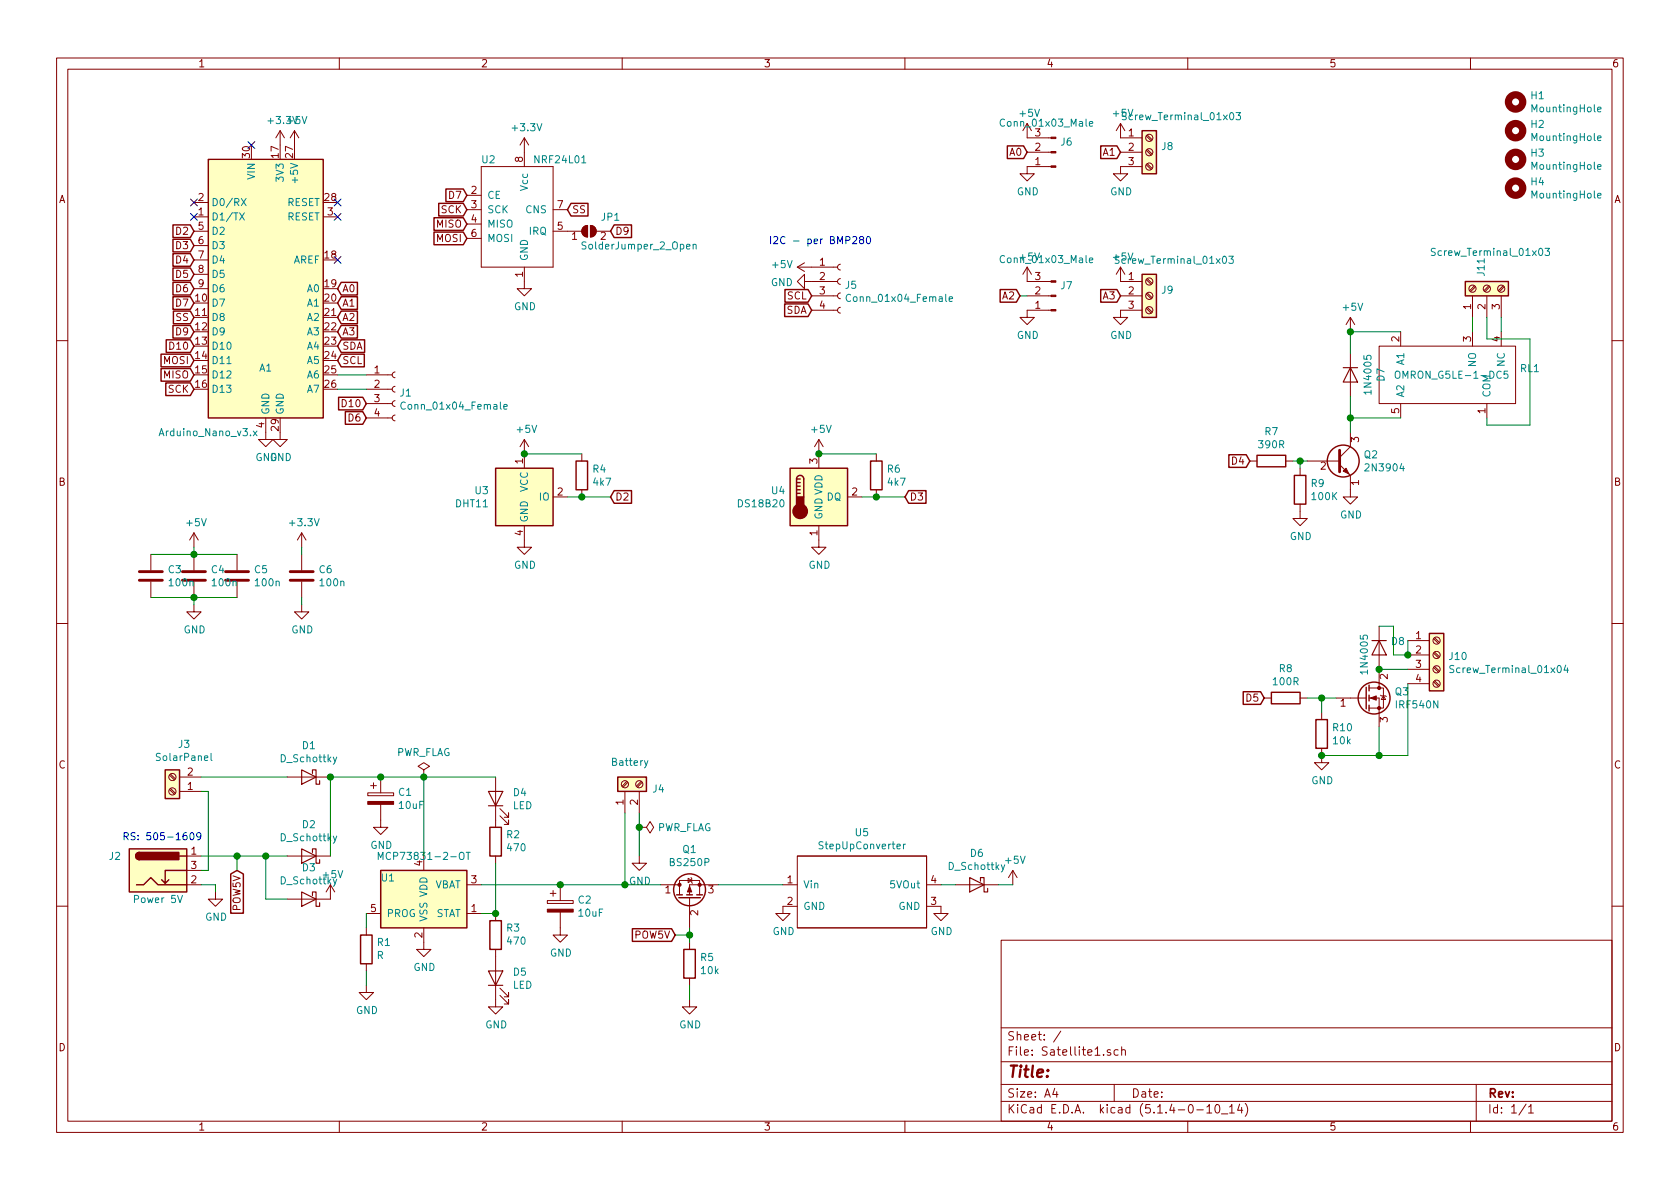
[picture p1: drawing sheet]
<svg xmlns="http://www.w3.org/2000/svg" width="297mm" height="210mm" viewBox="0 0 297 210" stroke-linecap="round" stroke-linejoin="round" font-family="sans-serif">
<g fill="none" stroke="#840000" stroke-width=".18">
<path d="M10 10.3h277v189.9h-277zM12 12.2h273v186.1h-273zM60 10.3v1.9M110 10.3v1.9M160 10.3v1.9M210 10.3v1.9M260 10.3v1.9M34.3 38.3h2.5M34.3 35.8h2.5M49.5 23.1l-.7 1.3M49.5 23.1v2.5M49.5 23.1l.8 1.3"/>
<path d="M52.1 23.1l-.8 1.3M52.1 23.1v2.5M52.1 23.1l.7 1.3M57.1 38.3h2.6M82.5 34.5h2.6M82.5 37.1h2.6M82.5 39.6h2.6M85.1 29.5v17.7zM85.1 29.5h12.7zM92.7 24.4l-.8 1.2M92.7 24.4v5.1M92.7 24.4l.8 1.2"/>
<path d="M97.8 29.5v17.7zM97.8 37.1h2.5M104.4 39.9a1.02 1.02 0 0 1 1 1 1.02 1.02 0 0 1-1 1zM181.6 21.8v2.6h4.2M181.6 26.9h4.2M185.8 29.5h-4.2v1.2h1.3l-1.3 1.3-1.3-1.3h1.3M198.1 21.8l-.7 1.3M198.1 21.8v2.6h3.8M198.1 21.8l.8 1.3M198.1 26.9h3.8M201.9 29.5h-3.8v1.2h1.3l-1.3 1.3-1.3-1.3h1.3M202.7 29.1l.8 .9"/>
<path d="M202.7 26.6l.8 .8M202.7 24l.8 .9M202.8 29l.9 .8M202.8 26.4l.9 .8M202.8 23.9l.9 .8M34.3 40.9h2.5M34.3 43.4h2.5M34.3 46h2.5M34.3 48.5h2.5M34.3 51h2.5M82.5 42.2h2.6M85.1 47.2h12.7z"/>
<path d="M92.7 47.2v3.8h1.3l-1.3 1.3-1.3-1.3h1.3M97.8 40.9h5.1M103.1 40.2l.4-.3h.4v2a1.03 1.03 0 0 1-.9-.6 1.03 1.03 0 0 1 .1-1.1zM105.4 40.9h2.5M141 47.2l1.2 .8M141 47.2h7.1M142.2 49.8v-1.3l-1.2 1.3 1.2 1.2v-1.2h5.9M142.2 46.5l-1.2 .7M143.5 54.9h4.6M143.5 52.3h4.6M148.6 54.4l-.3 .1-.2 .3 .1 .4 .4 .2M148.6 51.8l-.3 .1-.2 .3 .1 .4 .4 .2"/>
<path d="M148.6 49.3l-.3 .1-.2 .3 .1 .4 .4 .2M148.6 46.7l-.3 .1-.2 .4 .1 .3 .4 .2M181.6 47.2l-.8 1.3M181.6 47.2v2.6h4.2M181.6 47.2l.8 1.3M181.6 52.3h4.2M185.8 54.9h-4.2v1.2h1.3l-1.3 1.3-1.3-1.3h1.3M198.1 47.2v2.6h3.8M198.1 47.2l-.7 1.3M198.1 47.2l.8 1.3M198.1 52.3h3.8M201.9 54.9h-3.8v1.2h1.3l-1.3 1.3-1.3-1.3h1.3"/>
<path d="M202.7 54.5l.8 .9M202.7 52l.8 .8M202.7 49.4l.8 .9M202.8 54.4l.9 .8M202.8 51.8l.9 .8M202.8 49.3l.9 .8M238.8 56.1v2.6M238.8 56.1l-.8 1.3M238.8 56.1l.7 1.3M247.6 58.7v2.5M260.3 52.3v3.8M260.3 58.7v2.5"/>
<path d="M260.7 50.5l-.9 .9M260.9 50.7l-.9 .9M262.9 52.3v3.8M263.2 50.5l-.8 .9M263.4 50.7l-.8 .9M265.4 52.3v3.8M265.4 58.7v2.5M265.8 50.5l-.9 .9M265.9 50.7l-.8 .9M10 60.2h2M47 73.9v3.8h1.3l-1.3 1.3-1.3-1.3h1.3M49.5 76.4v1.3h1.3l-1.3 1.3-1.2-1.3h1.2"/>
<path d="M64.8 73.9h4.5M64.8 71.4h4.5M64.8 68.8h4.5M64.8 66.3h4.5M69.8 73.4l-.3 .1-.2 .3 .1 .4 .4 .2M69.8 70.9l-.3 .1-.2 .3 .1 .4 .4 .2M69.8 68.3l-.3 .1-.2 .4 .1 .3 .4 .2M69.8 65.8l-.3 .1-.2 .3 .1 .4 .4 .2M92.7 77.7v5.1M92.7 77.7l-.8 1.3M92.7 77.7l.8 1.3M144.8 77.7l-.8 1.3"/>
<path d="M144.8 77.7v5.1M144.8 77.7l.7 1.3M238.8 76.4v2.6l-1.9 1.9M238.8 62.5v7.6M243.8 61.2h24.2v10.2h-24.2zM247.6 71.4v2.5M262.9 71.4v2.5M285 60.2h2M26.7 98v2.8M34.3 94.2l-.8 1.3M34.3 94.2v2.6M34.3 98v2.8"/>
<path d="M34.3 94.2l.8 1.3M41.9 98v2.8M53.3 94.2v2.6M53.3 98v2.8M53.3 94.2l-.7 1.3M53.3 94.2l.8 1.3M92.7 93v3.8h1.3l-1.3 1.2-1.3-1.2h1.3M97.8 87.9h2.5M102.9 80.3v1.2M102.9 86.6v1.3M144.8 93v3.8h1.2l-1.2 1.2-1.3-1.2h1.3M149.9 87.9h2.5"/>
<path d="M154.9 80.3v1.2M154.9 86.6v1.3M221 81.5h1.2M227.3 81.5h1.3M229.9 89.1v2.6h1.2l-1.2 1.3-1.3-1.3h1.3M229.9 82.8v1.3M231.1 81.5h5.8M236.9 82.2l1.9 1.9v3.8h1.2l-1.2 1.2-1.3-1.2h1.3M10 110.3h2M26.7 102.9v2.8M34.3 106.9v1.3h1.3l-1.3 1.3-1.3-1.3h1.3M34.3 102.9v2.8"/>
<path d="M41.9 102.9v2.8M53.3 106.9v1.3h1.3l-1.3 1.3-1.2-1.3h1.2M53.3 102.9v2.8M243.8 110.7v11M248.9 113.3h3.8M248.9 115.8h3.8M248.9 118.4h3.8M253.5 118l.8 .9M253.5 115.5l.8 .8M253.5 112.9l.8 .9M253.6 117.9l.9 .8M253.6 115.3l.9 .8"/>
<path d="M253.6 112.8l.9 .8M285 110.3h2M30 137.1l.8 .8M30 139.6l.8 .9M30.1 136.9l.9 .8M30.1 139.4l.9 .9M31.7 139.9h3.9M31.7 137.4h3.9M50.8 137.4h7.6M65.5 138.9h1M66 138.4v1M67.3 137.4v2.8"/>
<path d="M74.9 136.1l1-.6-1-.6-1 .6 1 .6v1.3M74.9 137.4h.1M87.6 137.4v8.9M110.5 139.9v3.9M110.8 138.2l-.8 .8M111 138.3l-.8 .9M113 139.9v3.9M113.4 138.2l-.9 .8M113.5 138.3l-.8 .9M223.5 123.4h1.3M229.9 123.4h1.2M233.7 132.3v2.6h1.2l-1.2 1.2-1.3-1.2h1.3"/>
<path d="M233.7 126v1.2M236.2 123.4h5.4M242.1 123.4h1.7v5.1M242.1 121.7h1.7M243.8 121.7h.8v3.5h-2.5M244.1 122.9l.1 .2h.8l.1 .1M244.6 123.1l.4 .6h-.8zM248.9 120.9h3.8M253.5 120.6l.8 .8M253.6 120.4l.9 .8M33 156.5h2.6M33 151.4h2.6"/>
<path d="M33 153.9h2.6M38.1 157.7v1.3h1.3l-1.3 1.3-1.3-1.3h1.3M50.8 151.4h7.6M58.4 156.5l-.7 1.2M58.4 156.5v2.5h-7.6M58.4 156.5l.8 1.2M65 140.2h4.6v.5h-4.6zM67.3 142.2v4.1h1.3l-1.3 1.3-1.3-1.3h1.3M74.9 151.4v2.5M82.5 156.5h2.6M87.6 151.4v1.2M88.4 144.3l1.5 1.5v-.8v.8h-.7"/>
<path d="M88.4 143l1.5 1.5v-.7v.7h-.7M96.8 159.3h4.5v.5h-4.5zM97.3 158h1M97.8 157.5v1M99.1 156.5v2.8M113 151.4v1.2h1.3l-1.3 1.3-1.2-1.3h1.2M113 146.3h1.3l.6-1 .7 1-.7 1-.6-1M113 146.3h.1M116.8 156.5h3.3M120.1 156.5v-.8h3.6v2.5M120.1 156.5v1.7M121.7 155.3l.6 .4-.6 .4z"/>
<path d="M121.9 158.7v5.4M122.2 155.2l.1 .1v.8l.1 .1M127 156.5h-5.1v1.7M138.4 156.5h2.6M141 151.4h22.8v12.7h-22.8zM141 151.4h22.8zM163.8 151.4v12.7zM163.8 156.5h2.6M168.9 156.5h7.6M179.1 153.9l-.8 1.3M179.1 153.9v2.6M179.1 153.9l.7 1.3"/>
<path d="M10 160.2h2M64.8 174.2v1.3h1.2l-1.2 1.3-1.3-1.3h1.3M64.8 164.1v1.2M64.8 170.4v1.3M64.8 161.5h2.5M74.9 164.1v3.8h1.3l-1.3 1.3-1.2-1.3h1.2M82.5 161.5h2.6M87.6 167.9v10.1h1.3l-1.3 1.3-1.2-1.3h1.2M87.6 161.5v1.3M88.4 176l1.5 1.5v-.7v.7h-.7M88.4 174.7l1.5 1.6v-.8v.8h-.7M99.1 161.3v4h1.2l-1.2 1.3-1.3-1.3h1.3"/>
<path d="M121.9 176.8v1.2h1.3l-1.3 1.3-1.3-1.3h1.3M121.9 166.6v1.3M121.9 173v1.2M141 164.1h22.8zM141 160.3h-2.6v1.2h1.3l-1.3 1.3-1.2-1.3h1.2M163.8 160.3h2.6v1.2h1.2l-1.2 1.3-1.3-1.3h1.3M177 166.3h108v32h-108zM285 160.2h2M60 198.3v1.9M110 198.3v1.9M160 198.3v1.9M177 194.8h108"/>
<path d="M177 191.8h108M177 187.8h108M177 181.8h108M186.5 192.5l-.4 1h1M186.8 193v1M187.6 182.3l-1.3 2M196.3 185.7a.37 .37 0 0 0-.5 .1v.2l.5 .2 .1 .1-.2 .3-.4-.1M197 191.8v3M197.7 185.7l-.4-.1-.3 .3 .1 .6 .2 .1 .4-.1M198.3 185.7h.1a.37 .37 0 0 1 .6 .1v.8M198.3 185.1v1.5M210 198.3v1.9"/>
<path d="M211.6 196.3h1.2M213.4 195.8l.4-.5v1.5M213.4 196.8h.8M215 195.4l.3-.1a.94 .94 0 0 1 0 1.5 .8 .8 0 0 1-.6-.6 .8 .8 0 0 1 .3-.8zM216 197h1.1M217.4 195.8l.4-.5v1.5M217.4 196.8h.8M219.2 195.2l-.4 1.1h.9M219.5 195.8v1M220.2 195.1a1.71 1.71 0 0 1 0 2.3M260 198.3v1.9M261 191.8v6.5"/>
<path d="M269.8 195.2l-1.2 2M270.3 195.8l.4-.5v1.5M270.3 196.8h.8"/>
<circle cx="203.2" cy="29.5" r=".63"/>
<circle cx="203.2" cy="26.9" r=".63"/>
<circle cx="203.2" cy="24.4" r=".63"/>
<circle cx="203.2" cy="52.3" r=".63"/>
<circle cx="203.2" cy="49.8" r=".63"/>
<circle cx="203.2" cy="54.9" r=".63"/>
<circle cx="260.3" cy="51" r=".63"/>
<circle cx="262.9" cy="51" r=".63"/>
<circle cx="265.4" cy="51" r=".63"/>
<circle cx="254" cy="118.4" r=".63"/>
<circle cx="254" cy="115.8" r=".63"/>
<circle cx="254" cy="113.3" r=".63"/>
<circle cx="30.5" cy="139.9" r=".63"/>
<circle cx="30.5" cy="137.4" r=".63"/>
<circle cx="110.5" cy="138.7" r=".63"/>
<circle cx="113" cy="138.7" r=".63"/>
<circle cx="254" cy="120.9" r=".63"/>
</g>
<g fill="#ffffc2" stroke="#ffffc2" stroke-width=".18">
<path d="M36.8 28.2h20.3v45.7h-20.3z"/>
<path d="M252.7 112h2.6v10.2h-2.6z"/>
<path d="M29.2 136.1h2.5v5.1h-2.5z"/>
<path d="M109.2 137.4h5.1v2.5h-5.1z"/>
<path d="M67.3 153.9h15.2v10.2h-15.2z"/>
<path d="M22.9 150.1h10.1v7.6h-10.1z"/>
<path d="M139.7 82.8h10.2v10.2h-10.2z"/>
<path d="M87.6 82.8h10.2v10.2h-10.2z"/>
<path d="M201.9 48.5h2.6v7.6h-2.6z"/>
<path d="M201.9 23.1h2.6v7.6h-2.6z"/>
<path d="M259.1 49.8h7.6v2.5h-7.6z"/>
</g>
<g fill="none" stroke="#840000" stroke-width=".25">
<path d="M30.6 39.8h3.1l.6 1.1-.6 1.1h-3.1zM36.8 28.2h20.3v45.7h-20.3zM76.7 38.5h5.2l.6 1.1-.6 1.1h-5.2zM77.6 36h4.3l.6 1.1-.6 1.1h-4.3zM78.8 33.4h3.1l.6 1.1-.6 1.2h-3.1zM101 36h3v2.2h-3l-.7-1.1zM108.6 39.8h3.1v2.2h-3.1l-.7-1.1zM178.1 25.8h2.9l.6 1.1-.6 1.1h-2.9zM194.6 25.8h2.9l.6 1.1-.6 1.1h-2.9zM201.9 23.1h2.6v7.6h-2.6zM30.6 44.9h3.1l.6 1.1-.6 1.1h-3.1zM30.6 47.4h3.1l.6 1.1-.6 1.1h-3.1z"/>
<path d="M30.6 42.3h3.1l.6 1.1-.6 1.1h-3.1zM30.6 57.6h3.1l.6 1.1-.6 1.1h-3.1zM30.6 52.5h3.1l.6 1.1-.6 1.1h-3.1zM30.6 49.9h3.1l.6 1.1-.6 1.2h-3.1zM30.7 55h3l.6 1.1-.6 1.1h-3zM60.3 55h2.9v2.2h-2.9l-.6-1.1zM60.3 52.5h2.9v2.2h-2.9l-.6-1.1zM60.3 49.9h2.9v2.3h-2.9l-.6-1.2zM60.3 57.6h2.9v2.2h-2.9l-.6-1.1zM76.7 41h5.2l.6 1.2-.6 1.1h-5.2zM138.7 53.7h4.2l.6 1.2-.6 1.1h-4.2zM138.8 51.2h4.1l.6 1.1-.6 1.1h-4.1z"/>
<path d="M176.8 51.2h2.9l.6 1.1-.6 1.1h-2.9zM194.6 51.2h2.9l.6 1.1-.6 1.1h-2.9zM201.9 48.5h2.6v7.6h-2.6zM259.1 49.8h7.6v2.5h-7.6zM28.5 65.2h5.2l.6 1.1-.6 1.1h-5.2zM28.5 62.6h5.2l.6 1.1-.6 1.2h-5.2zM29.3 67.7h4.4l.6 1.1-.6 1.1h-4.4zM29.4 60.1h4.3l.6 1.1-.6 1.1h-4.3zM59.9 70.3h4.2l.7 1.1-.7 1.1h-4.2zM60.3 62.6h4.1v2.3h-4.1l-.6-1.2zM60.3 60.1h4.2v2.2h-4.2l-.6-1.1zM61.1 72.8h3l.7 1.1-.7 1.1h-3z"/>
<path d="M87.6 82.8h10.2v10.2h-10.2zM101.9 81.5h2v5.1h-2zM108.6 86.8h3.1v2.2h-3.1l-.7-1.1zM139.7 82.8h10.2v10.2h-10.2zM140.8 84.7a.63 .63 0 0 1 .7-.6 .63 .63 0 0 1 .6 .6v3.2M140.8 87.2h.7M140.8 86.6h.7M140.8 86h.7M140.8 85.3h.7M140.8 84.7v3.2M140.8 84.7h.7M153.9 81.5h2.1v5.1h-2.1z"/>
<path d="M160.7 86.8h3v2.2h-3l-.7-1.1zM217.3 80.4h3l.7 1.1-.7 1.1h-3zM222.2 80.5h5.1v2h-5.1zM228.9 84.1h2v5h-2zM252.7 112h2.6v10.2h-2.6zM29.2 136.1h2.5v5.1h-2.5zM109.2 137.4h5.1v2.5h-5.1zM219.8 122.3h3.1l.6 1.1-.6 1.2h-3.1zM224.8 122.4h5.1v2.1h-5.1zM232.7 127.2h2v5.1h-2zM241.6 121.5v3.8M242.1 121.2v1"/>
<path d="M242.1 122.9v1M242.1 124.7v1M22.9 150.1h10.1v7.6h-10.1zM24.1 156.5h1.3l1.3-1.3 1.2 1.3h5.1M24.6 150.7a.63 .63 0 0 0-.6 .7 .63 .63 0 0 0 .6 .6M29.8 155.6l-.6 .6M31.7 151.4h1.3M33 153.9h-3.8v2.3l-.6-.6M40.8 154.6l1.1-.7 1.1 .7v6.9h-2.2zM67.3 153.9h15.2v10.2h-15.2zM86.6 146.3h2v5.1h-2zM119.6 158.2h1"/>
<path d="M120 158.7h3.8M121.4 158.2h1M123.2 158.2h1M63.8 165.3h2v5.1h-2zM86.6 162.8h2v5.1h-2zM111.8 164.2h6.9l.7 1.1-.7 1.2h-6.9zM120.9 167.9h2v5.1h-2z"/>
<circle cx="237.5" cy="81.5" r="2.82"/>
<circle cx="243" cy="123.4" r="2.82"/>
<circle cx="121.9" cy="157.3" r="2.82"/>
</g>
<g fill="none" stroke="#008484" stroke-width=".18">
<path d="M218.5 19.9h.8l-.4 .5 .4 .1-.1 .6-.5 .1-.2-.1M282.5 19.3l.6-.1-.1-.2-.3-.1-.2 .2v.6h.5M42.4 37.6l.8 1.3M42.7 35.1l.8 1.3M43.2 37.6l-.8 1.3M43.5 35.1l-.8 1.3M102.9 28.8h.7M192.6 21.9l.6-.1v-.3h-.4l-.2 .2 .1 .6h.5M282.5 24.4l.6-.1-.1-.2-.3-.1-.2 .2v.6h.5M282.5 29.5l.6-.1-.1-.2-.3-.1-.2 .2v.6h.5M282.5 34.6l.6-.1-.1-.3h-.3l-.2 .2v.6h.5M122.6 43.3l.1-.1 .3 .1 .1 .7"/>
<path d="M122.6 43.2v.8M150.4 52.2a.6 .6 0 0 0-.8 .4 .6 .6 0 0 0 .6 .7l.2-.1M167.8 52.9l.6-.1v-.3h-.4l-.2 .1 .1 .7h.5M192.6 46l.6-.1v-.2l-.4-.1-.2 .2 .1 .6h.5M217.3 45.3h.8l-.4 .5 .3 .1v.6l-.5 .1-.2-.1M253.8 44l-.5-.1-.2 .1 .1 .5 .5 .2 .1 .3-.3 .2-.4-.1M273.2 43.9h.8l-.4 .5 .3 .1v.6l-.5 .1-.2-.1M44.8 76.2l.6 .9M45.4 76.2l-.6 .9M71.7 71.2a.6 .6 0 0 0-.9 .4 .6 .6 0 0 0 .6 .8l.3-.2M89.1 71.9l.6-.1-.1-.2-.3-.1-.2 .2v.6h.5M246.7 65.8a.45 .45 0 0 1 .8 0 .88 .88 0 0 1-.3 1.1l-.3-.1a1.07 1.07 0 0 1-.2-1z"/>
<path d="M266.6 65.6h-.6l-.1 .6 .2-.1 .4 .1 .1 .6-.2 .1-.5-.1M257 117.7h-.4l-.2 .1v.4l.6 .3v.2l-.2 .2h-.5M276.8 117.6l-.3 .9h.8M277.1 118.1v.8M37.3 133.2v1.1l.2 .2M59.5 133.9l-.4 1.1-.2 .1M114.6 134.5l-.5 1.2-.2 .1M31.4 158.3l.4 1.3 .5-1.3M59.5 147.8l-.4 1.2-.2 .1M59.5 155.5l-.4 1.1-.2 .1M66.9 152v-1.3l.4 .9 .4-.9v1.3M82.4 150.7h.7"/>
<path d="M82.8 150.7v1.3M159.7 149.3v.8M160.1 149.3l-.4 .2M177.6 152.9l-.4 1.2-.2 .1"/>
</g>
<g fill="none" stroke="#840000" stroke-width=".2">
<path d="M237.5 65h2.5M238.8 65l1.2 2.6h-2.5zM242.6 113.3h2.5M243.8 113.3l1.3 2.5h-2.5zM53.3 136.1l2.6 1.3-2.6 1.3zM55.2 136.8v-.7h.7v2.6h.6v-.7M86.4 139.9h2.5l-1.3 2.6zM53.3 150.1l2.6 1.3-2.6 1.2zM53.3 157.7l2.6 1.3-2.6 1.3zM55.2 150.7v-.6h.7v2.5h.6v-.6M55.2 158.4v-.7h.7v2.6h.6v-.7M86.4 142.5h2.5"/>
<path d="M171.4 155.2l2.6 1.3-2.6 1.2zM173.4 155.8v-.6h.6v2.5h.6v-.6M86.4 171.7h2.5l-1.3 2.5zM86.4 174.2h2.5"/>
</g>
<g fill="#840000" stroke="#840000" stroke-width=".18">
<path d="M96.8 160.8h4.5v.5h-4.5z"/>
<path d="M65 141.7h4.6v.5h-4.6z"/>
<path d="M121.9 156.7l.4 1h-.8z"/>
<path d="M103.1 40.2l.4-.3h.4v2a1.03 1.03 0 0 1-.9-.6 1.03 1.03 0 0 1 .1-1.1z"/>
<path d="M104.4 39.9a1.02 1.02 0 0 1 1 1 1.02 1.02 0 0 1-1 1z"/>
<path d="M185.8 49.7h.9v.2h-.9z"/>
<path d="M185.8 52.2h.9v.2h-.9z"/>
<path d="M185.8 54.7h.9v.3h-.9z"/>
<path d="M185.8 24.3h.9v.2h-.9z"/>
<path d="M185.8 26.8h.9v.2h-.9z"/>
<path d="M185.8 29.3h.9v.3h-.9z"/>
<path d="M242.3 123.4l1-.3v.7z"/>
<path d="M237.5 83.3l.5-.5 .5 1z"/>
<circle cx="123.7" cy="156.5" r=".28"/>
<circle cx="120.1" cy="156.5" r=".28"/>
<circle cx="243.8" cy="125.2" r=".28"/>
<circle cx="243.8" cy="121.7" r=".28"/>
</g>
<g fill="#840000" stroke="#840000" stroke-width=".25">
<path d="M24.2 150.9l.4-.2v1.3a.64 .64 0 0 1-.6-.4 .64 .64 0 0 1 .2-.7z"/>
<path d="M24.6 150.7h7v1.3h-7z"/>
<path d="M140.8 87.9h1.3v1.9h-1.3z"/>
<circle cx="141.5" cy="90.4" r="1.27"/>
</g>
<path d="M236.9 79.6v3.8M24.6 102.6h4.1M24.6 101.1h4.1M32.3 102.6h4M32.3 101.1h4M39.9 102.6h4M39.9 101.1h4M51.3 102.6h4.1M51.3 101.1h4.1" fill="none" stroke="#840000" stroke-width=".51"/>
<g fill="none" stroke="#840000" stroke-width="1.3">
<circle cx="268" cy="18" r="1.27"/>
<circle cx="268" cy="23.1" r="1.27"/>
<circle cx="268" cy="33.3" r="1.27"/>
<circle cx="268" cy="28.2" r="1.27"/>
</g>
<g fill="none" stroke="#008400" stroke-width=".18">
<path d="M180.3 52.3h1.3M247.6 58.7h-8.8v3.8M260.3 56.1v2.6M262.9 56.1v3.8h7.6v15.3h-7.6v-1.3M265.4 56.1v2.6M59.7 68.8h5.1M59.7 66.3h5.1M238.8 70.1v6.3M238.8 73.9h8.8M26.7 98h15.2M34.3 96.8v1.2M53.3 96.8v1.2"/>
<path d="M92.7 80.3h10.2M100.3 87.9h7.6M144.8 80.3h10.1M152.4 87.9h7.6M228.6 81.5h2.5M229.9 81.5v1.3M26.7 105.7h15.2M34.3 105.7v1.2M53.3 105.7v1.2M243.8 110.7h2.6v5.1h2.5v-2.5M243.8 118.4h5.1M35.6 137.4h15.2"/>
<path d="M35.6 139.9h1.2v14h-1.2M74.9 137.4v14M87.6 137.4h-29.2v14M231.1 123.4h5.1M233.7 123.4v2.6M243.8 128.5v5.1M248.9 120.9v12.7h-15.2M35.6 151.4h15.2M35.6 156.5h2.5v1.2M41.9 151.4v2.5M47 151.4v7.6h3.8M85.1 156.5h31.7"/>
<path d="M87.6 152.6v8.9h-2.5M110.5 143.8v12.7M113 143.8v7.6M127 156.5h11.4M166.4 156.5h2.5M176.5 156.5h2.6M64.8 161.5v2.6M64.8 171.7v2.5M119.4 165.3h2.5M121.9 164.1v2.5M121.9 174.2v2.6"/>
</g>
<path d="M150.8 42l.5-.2 .2 .4-.1 .2-.7 .7h.8M152.2 42.4l-.2-.3 .2-.3h.3l.2 .2v.3l-.6 .1-.1 .2v.3l.2 .2h.3l.2-.2v-.4l-.2-.1M153.4 41.9l.1-.1a.67 .67 0 0 1 .4 .7 .67 .67 0 0 1-.4 .6 .83 .83 0 0 1-.1-1.2zM33 147.2l-.4 .1a.87 .87 0 0 0 0 1.2h.4l.1-.5-.3-.3h-.2l-.2 .3M33.7 147.4l.2-.2a.67 .67 0 0 1 .4 .7 .67 .67 0 0 1-.4 .6l-.2-.1-.1-.4zM35.5 147.8l-.2 .2h-.4l-.1-.2 .1-.5 .4-.1 .1 .2a.84 .84 0 0 1-.3 1.1h-.2" fill="none" stroke="#0000c2" stroke-width=".18"/>
<g fill="#008400" stroke="#008400" stroke-width=".25">
<circle cx="233.7" cy="133.6" r=".51"/>
<circle cx="113" cy="146.3" r=".51"/>
<circle cx="243.8" cy="133.6" r=".51"/>
<circle cx="248.9" cy="115.8" r=".51"/>
<circle cx="154.9" cy="87.9" r=".51"/>
<circle cx="92.7" cy="80.3" r=".51"/>
<circle cx="243.8" cy="118.4" r=".51"/>
<circle cx="144.8" cy="80.3" r=".51"/>
<circle cx="238.8" cy="58.7" r=".51"/>
<circle cx="229.9" cy="81.5" r=".51"/>
<circle cx="47" cy="151.4" r=".51"/>
<circle cx="41.9" cy="151.4" r=".51"/>
<circle cx="121.9" cy="165.3" r=".51"/>
<circle cx="102.9" cy="87.9" r=".51"/>
<circle cx="233.7" cy="123.4" r=".51"/>
<circle cx="34.3" cy="98" r=".51"/>
<circle cx="58.4" cy="137.4" r=".51"/>
<circle cx="67.3" cy="137.4" r=".51"/>
<circle cx="34.3" cy="105.7" r=".51"/>
<circle cx="238.8" cy="73.9" r=".51"/>
<circle cx="110.5" cy="156.5" r=".51"/>
<circle cx="74.9" cy="137.4" r=".51"/>
<circle cx="87.6" cy="161.5" r=".51"/>
<circle cx="99.1" cy="156.5" r=".51"/>
</g>
<path d="M33.7 37.7l1.2 1.3M33.7 35.2l1.2 1.2M34.9 37.7l-1.2 1.3M34.9 35.2l-1.2 1.2M43.8 25l1.3 1.3M45.1 25l-1.3 1.3M59.1 37.7l1.2 1.3M59.1 35.2l1.2 1.2M60.3 37.7l-1.2 1.3M60.3 35.2l-1.2 1.2M59.1 45.4l1.2 1.2M60.3 45.4l-1.2 1.2" fill="none" stroke="#000084" stroke-width=".18"/>
<text font-size="2.8" fill="#840000" x="178" y="190.5">Title:</text>
<g font-size="2.1" fill="#840000">
<text x="178" y="184">Sheet: /</text>
<text x="178" y="186.7">File: Satellite1.sch</text>
<text x="178" y="196.9">KiCad E.D.A. kicad (5.1.4-0-10_14)</text>
<text x="178" y="194.1">Size: A4</text>
<text x="200" y="194.1">Date:</text>
<text x="263" y="194.1">Rev:</text>
<text x="263" y="196.9">Id: 1/1</text>
</g>
<g font-size="1.8" fill="#840000">
<text x="35" y="11.9">1</text>
<text x="85" y="11.9">2</text>
<text x="135" y="11.9">3</text>
<text x="185" y="11.9">4</text>
<text x="235" y="11.9">5</text>
<text x="285" y="11.9">6</text>
<text x="44.2" y="27.9" transform="rotate(-90 44.2 27.9)">30</text>
<text x="49.3" y="27.9" transform="rotate(-90 49.3 27.9)">17</text>
<text x="51.8" y="27.9" transform="rotate(-90 51.8 27.9)">27</text>
<text x="92.5" y="28.7" transform="rotate(-90 92.5 28.7)">8</text>
<text x="178.6" y="27.6">A0</text>
<text x="183" y="29.2">1</text>
<text x="183" y="26.7">2</text>
<text x="195.1" y="27.6">A1</text>
<text x="199.5" y="24.1">1</text>
<text x="199.5" y="26.7">2</text>
<text x="199.5" y="29.2">3</text>
<text x="10.4" y="35.9">A</text>
<text x="35.1" y="35.6">2</text>
<text x="57.5" y="35.6">28</text>
<text x="79.5" y="35.2">D7</text>
<text x="83.3" y="34.3">2</text>
<text x="285.4" y="35.9">A</text>
<text x="31.2" y="41.5">D2</text>
<text x="35.1" y="38.1">1</text>
<text x="35.1" y="40.6">5</text>
<text x="57.9" y="38.1">3</text>
<text x="77.2" y="40.3">MISO</text>
<text x="78" y="37.7">SCK</text>
<text x="83.3" y="36.8">3</text>
<text x="83.3" y="39.4">4</text>
<text x="83.3" y="41.9">6</text>
<text x="98.6" y="40.6">5</text>
<text x="98.6" y="36.8">7</text>
<text x="101.1" y="37.7">SS</text>
<text x="108.7" y="41.5">D9</text>
<text x="31.2" y="46.6">D4</text>
<text x="31.2" y="44.1">D3</text>
<text x="35.1" y="43.2">6</text>
<text x="35.1" y="45.7">7</text>
<text x="57.5" y="45.7">18</text>
<text x="77.2" y="42.8">MOSI</text>
<text x="101.1" y="42.4">1</text>
<text x="106.2" y="42.4">2</text>
<text x="144.9" y="47">1</text>
<text x="31.2" y="49.1">D5</text>
<text x="31.2" y="51.7">D6</text>
<text x="34.6" y="53.3">10</text>
<text x="35.1" y="48.3">8</text>
<text x="35.1" y="50.8">9</text>
<text x="57.5" y="50.8">19</text>
<text x="57.5" y="53.3">20</text>
<text x="60.5" y="51.7">A0</text>
<text x="92.5" y="49" transform="rotate(-90 92.5 49)">1</text>
<text x="139.2" y="53">SCL</text>
<text x="144.9" y="49.5">2</text>
<text x="144.9" y="52.1">3</text>
<text x="177.3" y="53">A2</text>
<text x="183" y="52.1">2</text>
<text x="183" y="49.5">3</text>
<text x="195.1" y="53">A3</text>
<text x="199.5" y="49.5">1</text>
<text x="199.5" y="52.1">2</text>
<text x="31.1" y="56.8">SS</text>
<text x="31.2" y="59.3">D9</text>
<text x="31.2" y="54.2">D7</text>
<text x="34.6" y="55.9">11</text>
<text x="34.6" y="58.4">12</text>
<text x="57.5" y="55.9">21</text>
<text x="57.5" y="58.4">22</text>
<text x="60.5" y="56.8">A2</text>
<text x="60.5" y="54.2">A1</text>
<text x="60.5" y="59.3">A3</text>
<text x="139" y="55.5">SDA</text>
<text x="144.9" y="54.6">4</text>
<text x="183" y="54.6">1</text>
<text x="199.5" y="54.6">3</text>
<text x="260.1" y="54.7" transform="rotate(-90 260.1 54.7)">1</text>
<text x="262.6" y="54.7" transform="rotate(-90 262.6 54.7)">2</text>
<text x="265.2" y="54.7" transform="rotate(-90 265.2 54.7)">3</text>
<text x="29" y="64.4">MOSI</text>
<text x="30.3" y="61.8">D10</text>
<text x="34.6" y="61">13</text>
<text x="34.6" y="63.5">14</text>
<text x="57.5" y="61">23</text>
<text x="57.5" y="63.5">24</text>
<text x="60.5" y="64.4">SCL</text>
<text x="60.5" y="61.8">SDA</text>
<text x="247.4" y="60.4" transform="rotate(-90 247.4 60.4)">2</text>
<text x="260.1" y="60.4" transform="rotate(-90 260.1 60.4)">3</text>
<text x="265.2" y="60.4" transform="rotate(-90 265.2 60.4)">4</text>
<text x="29" y="66.9">MISO</text>
<text x="29.8" y="69.5">SCK</text>
<text x="34.6" y="66">15</text>
<text x="34.6" y="68.6">16</text>
<text x="57.5" y="66">25</text>
<text x="57.5" y="68.6">26</text>
<text x="66.2" y="66">1</text>
<text x="66.2" y="68.6">2</text>
<text x="66.2" y="71.1">3</text>
<text x="46.7" y="75.7" transform="rotate(-90 46.7 75.7)">4</text>
<text x="49.3" y="76.1" transform="rotate(-90 49.3 76.1)">29</text>
<text x="60.7" y="72">D10</text>
<text x="61.7" y="74.5">D6</text>
<text x="66.2" y="73.7">4</text>
<text x="247.4" y="73.1" transform="rotate(-90 247.4 73.1)">5</text>
<text x="262.6" y="73.1" transform="rotate(-90 262.6 73.1)">1</text>
<text x="92.5" y="82" transform="rotate(-90 92.5 82)">1</text>
<text x="144.5" y="82" transform="rotate(-90 144.5 82)">3</text>
<text x="217.9" y="82.2">D4</text>
<text x="233.5" y="83.1">2</text>
<text x="240.3" y="78.2" transform="rotate(-90 240.3 78.2)">3</text>
<text x="10.4" y="85.9">B</text>
<text x="98.6" y="87.6">2</text>
<text x="108.7" y="88.5">D2</text>
<text x="150.6" y="87.6">2</text>
<text x="160.8" y="88.5">D3</text>
<text x="240.3" y="85.8" transform="rotate(-90 240.3 85.8)">1</text>
<text x="285.4" y="85.9">B</text>
<text x="92.5" y="94.7" transform="rotate(-90 92.5 94.7)">4</text>
<text x="144.5" y="94.7" transform="rotate(-90 144.5 94.7)">1</text>
<text x="250.3" y="113">1</text>
<text x="250.3" y="115.6">2</text>
<text x="250.3" y="118.1">3</text>
<text x="220.5" y="124.1">D5</text>
<text x="237" y="125">1</text>
<text x="245.4" y="120.1" transform="rotate(-90 245.4 120.1)">2</text>
<text x="250.3" y="120.6">4</text>
<text x="245.4" y="127.7" transform="rotate(-90 245.4 127.7)">3</text>
<text x="10.4" y="135.9">C</text>
<text x="33.2" y="137.2">2</text>
<text x="285.4" y="135.9">C</text>
<text x="33.2" y="139.7">1</text>
<text x="110.2" y="142.3" transform="rotate(-90 110.2 142.3)">1</text>
<text x="112.8" y="142.3" transform="rotate(-90 112.8 142.3)">2</text>
<text x="33.8" y="151.1">1</text>
<text x="33.8" y="153.7">3</text>
<text x="74.7" y="153.1" transform="rotate(-90 74.7 153.1)">4</text>
<text x="33.8" y="156.2">2</text>
<text x="42.5" y="161.1" transform="rotate(-90 42.5 161.1)">POW5V</text>
<text x="65.6" y="161.3">5</text>
<text x="83.3" y="161.3">1</text>
<text x="83.3" y="156.2">3</text>
<text x="117.6" y="158">1</text>
<text x="123.4" y="161.9" transform="rotate(-90 123.4 161.9)">2</text>
<text x="125.2" y="158">3</text>
<text x="139.2" y="156.2">1</text>
<text x="139.2" y="160">2</text>
<text x="164.6" y="160">3</text>
<text x="164.6" y="156.2">4</text>
<text x="74.7" y="165.8" transform="rotate(-90 74.7 165.8)">2</text>
<text x="112.2" y="166">POW5V</text>
<text x="10.4" y="185.9">D</text>
<text x="285.4" y="185.9">D</text>
<text x="35" y="199.9">1</text>
<text x="85" y="199.9">2</text>
<text x="135" y="199.9">3</text>
<text x="185" y="199.9">4</text>
<text x="235" y="199.9">5</text>
<text x="285" y="199.9">6</text>
</g>
<g font-size="1.8" fill="#008484">
<text x="270.7" y="17.5">H1</text>
<text x="47.6" y="21.9">+3.3V</text>
<text x="50.9" y="21.9">+5V</text>
<text x="90.8" y="23.2">+3.3V</text>
<text x="177.4" y="22.4">Conn_01x03_Male</text>
<text x="180.4" y="20.7">+5V</text>
<text x="196.9" y="20.7">+5V</text>
<text x="199.2" y="21.3">Screw_Terminal_01x03</text>
<text x="270.7" y="22.6">H2</text>
<text x="271.1" y="19.9">MountingHole</text>
<text x="85.2" y="28.9">U2</text>
<text x="94.7" y="28.9">NRF24L01</text>
<text x="183" y="24.1">3</text>
<text x="187.6" y="25.7">J6</text>
<text x="205.4" y="26.5">J8</text>
<text x="270.7" y="27.7">H3</text>
<text x="271.1" y="24.9">MountingHole</text>
<text x="45.1" y="31.6" transform="rotate(-90 45.1 31.6)">VIN</text>
<text x="50.2" y="31.8" transform="rotate(-90 50.2 31.8)">3V3</text>
<text x="52.7" y="31.9" transform="rotate(-90 52.7 31.9)">+5V</text>
<text x="86.1" y="35.2">CE</text>
<text x="93.3" y="33.6" transform="rotate(-90 93.3 33.6)">Vcc</text>
<text x="179.8" y="34.5">GND</text>
<text x="196.3" y="34.5">GND</text>
<text x="270.7" y="32.8">H4</text>
<text x="271.1" y="30">MountingHole</text>
<text x="271.1" y="35.1">MountingHole</text>
<text x="37.3" y="39">D1/TX</text>
<text x="37.3" y="36.4">D0/RX</text>
<text x="37.3" y="41.5">D2</text>
<text x="50.7" y="36.4">RESET</text>
<text x="50.7" y="39">RESET</text>
<text x="86.1" y="37.7">SCK</text>
<text x="86.1" y="40.3">MISO</text>
<text x="93" y="37.7">CNS</text>
<text x="93.6" y="41.5">IRQ</text>
<text x="106.4" y="39">JP1</text>
<text x="37.3" y="44.1">D3</text>
<text x="37.3" y="46.6">D4</text>
<text x="51.8" y="46.6">AREF</text>
<text x="86.1" y="42.8">MOSI</text>
<text x="93.3" y="46.2" transform="rotate(-90 93.3 46.2)">GND</text>
<text x="103.4" y="44.1">SolderJumper_2_Open</text>
<text x="136.7" y="47.4">+5V</text>
<text x="177.4" y="46.5">Conn_01x03_Male</text>
<text x="180.4" y="46.1">+5V</text>
<text x="196.9" y="46.1">+5V</text>
<text x="197.9" y="46.7">Screw_Terminal_01x03</text>
<text x="253.8" y="45.3">Screw_Terminal_01x03</text>
<text x="37.3" y="49.1">D5</text>
<text x="37.3" y="51.7">D6</text>
<text x="54.4" y="51.7">A0</text>
<text x="136.3" y="50.6">GND</text>
<text x="149.5" y="51.1">J5</text>
<text x="150.3" y="53.4">Conn_01x04_Female</text>
<text x="187.6" y="51.1">J7</text>
<text x="205.4" y="51.9">J9</text>
<text x="262.5" y="48.7" transform="rotate(-90 262.5 48.7)">J11</text>
<text x="37.3" y="54.2">D7</text>
<text x="37.3" y="56.8">D8</text>
<text x="37.3" y="59.3">D9</text>
<text x="54.4" y="54.2">A1</text>
<text x="54.4" y="56.8">A2</text>
<text x="54.4" y="59.3">A3</text>
<text x="90.9" y="54.9">GND</text>
<text x="179.8" y="59.9">GND</text>
<text x="196.3" y="59.9">GND</text>
<text x="237.5" y="55">+5V</text>
<text x="37.3" y="61.8">D10</text>
<text x="37.3" y="64.4">D11</text>
<text x="45.9" y="65.7">A1</text>
<text x="54.4" y="61.8">A4</text>
<text x="54.4" y="64.4">A5</text>
<text x="248.3" y="64.5" transform="rotate(-90 248.3 64.5)">A1</text>
<text x="261" y="64.9" transform="rotate(-90 261 64.9)">NO</text>
<text x="266.1" y="64.8" transform="rotate(-90 266.1 64.8)">NC</text>
<text x="268.8" y="65.8">RL1</text>
<text x="37.3" y="66.9">D12</text>
<text x="37.3" y="69.5">D13</text>
<text x="54.4" y="66.9">A6</text>
<text x="54.4" y="69.5">A7</text>
<text x="70.8" y="70.1">J1</text>
<text x="242.5" y="69.4" transform="rotate(-90 242.5 69.4)">1N4005</text>
<text x="244.8" y="67.4" transform="rotate(-90 244.8 67.4)">D7</text>
<text x="247.6" y="67">OMRON_G5LE-1-DC5</text>
<text x="248.3" y="70.4" transform="rotate(-90 248.3 70.4)">A2</text>
<text x="263.5" y="70.4" transform="rotate(-90 263.5 70.4)">COM</text>
<text x="28.5" y="77.1">Arduino_Nano_v3.x</text>
<text x="47.6" y="73.4" transform="rotate(-90 47.6 73.4)">GND</text>
<text x="50.2" y="73.4" transform="rotate(-90 50.2 73.4)">GND</text>
<text x="71.6" y="72.4">Conn_01x04_Female</text>
<text x="91.5" y="76.5">+5V</text>
<text x="143.6" y="76.5">+5V</text>
<text x="223.7" y="77">R7</text>
<text x="45.2" y="81.5">GND</text>
<text x="47.7" y="81.5">GND</text>
<text x="104.9" y="83.6">R4</text>
<text x="156.9" y="83.6">R6</text>
<text x="222.7" y="79.3">390R</text>
<text x="241.2" y="81">Q2</text>
<text x="241.7" y="83.4">2N3904</text>
<text x="80.6" y="89.7">DHT11</text>
<text x="84" y="87.4">U3</text>
<text x="93.3" y="87" transform="rotate(-90 93.3 87)">VCC</text>
<text x="95.4" y="88.5">IO</text>
<text x="105" y="85.9">4k7</text>
<text x="130.7" y="89.7">DS18B20</text>
<text x="136.5" y="87.4">U4</text>
<text x="146.2" y="88.5">DQ</text>
<text x="157" y="85.9">4k7</text>
<text x="231.9" y="86.1">R9</text>
<text x="232.1" y="88.4">100K</text>
<text x="33.1" y="93.1">+5V</text>
<text x="51.4" y="93.1">+3.3V</text>
<text x="93.3" y="92.5" transform="rotate(-90 93.3 92.5)">GND</text>
<text x="145.4" y="91.9" transform="rotate(-90 145.4 91.9)">GND VDD</text>
<text x="228" y="95.5">GND</text>
<text x="236.9" y="91.7">GND</text>
<text x="29.8" y="101.4">C3</text>
<text x="37.4" y="101.4">C4</text>
<text x="45" y="101.4">C5</text>
<text x="56.5" y="101.4">C6</text>
<text x="90.9" y="100.6">GND</text>
<text x="143" y="100.6">GND</text>
<text x="30" y="103.7">100n</text>
<text x="37.7" y="103.7">100n</text>
<text x="45.3" y="103.7">100n</text>
<text x="56.7" y="103.7">100n</text>
<text x="32.5" y="112">GND</text>
<text x="51.5" y="112">GND</text>
<text x="226.2" y="118.9">R8</text>
<text x="241.9" y="118.9" transform="rotate(-90 241.9 118.9)">1N4005</text>
<text x="246" y="114.1">D8</text>
<text x="256.3" y="116.7">J10</text>
<text x="257.1" y="119">Screw_Terminal_01x04</text>
<text x="225.2" y="121.2">100R</text>
<text x="246.7" y="123">Q3</text>
<text x="247" y="125.3">IRF540N</text>
<text x="235.7" y="129.3">R10</text>
<text x="235.8" y="131.6">10k</text>
<text x="28" y="134.6">SolarPanel</text>
<text x="31.6" y="132.3">J3</text>
<text x="49.7" y="134.8">D_Schottky</text>
<text x="53.5" y="132.5">D1</text>
<text x="70" y="133.7">PWR_FLAG</text>
<text x="108.3" y="135.4">Battery</text>
<text x="70.5" y="140.7">C1</text>
<text x="70.6" y="143">10uF</text>
<text x="90.7" y="143.1">LED</text>
<text x="90.8" y="140.8">D4</text>
<text x="115.5" y="140.2">J4</text>
<text x="231.9" y="138.7">GND</text>
<text x="49.7" y="148.8">D_Schottky</text>
<text x="53.5" y="146.5">D2</text>
<text x="89.6" y="148.2">R2</text>
<text x="116.1" y="147">PWR_FLAG</text>
<text x="151.3" y="147.9">U5</text>
<text x="19.4" y="152.1">J2</text>
<text x="53.5" y="154.1">D3</text>
<text x="57.2" y="155.3">+5V</text>
<text x="65.5" y="150.1">GND</text>
<text x="67.5" y="155.9">U1</text>
<text x="68.2" y="152.1">MCP73831-2-OT</text>
<text x="89.8" y="150.5">470</text>
<text x="118.6" y="153.2">BS250P</text>
<text x="120.8" y="150.8">Q1</text>
<text x="145.1" y="150.2">StepUpConverter</text>
<text x="167.8" y="153.8">D_Schottky</text>
<text x="171.6" y="151.5">D6</text>
<text x="177.9" y="152.7">+5V</text>
<text x="24" y="159.7">Power 5V</text>
<text x="49.7" y="156.4">D_Schottky</text>
<text x="76.7" y="157.1">VBAT</text>
<text x="102.3" y="159.8">C2</text>
<text x="111.2" y="156.5">GND</text>
<text x="142" y="157.1">Vin</text>
<text x="142" y="160.9">GND</text>
<text x="157.6" y="157.1">5VOut</text>
<text x="158.9" y="160.9">GND</text>
<text x="36.3" y="162.8">GND</text>
<text x="66.8" y="167.3">R1</text>
<text x="68.3" y="162.2">PROG</text>
<text x="75.6" y="163.1" transform="rotate(-90 75.6 163.1)">VSS VDD</text>
<text x="76.9" y="162.2">STAT</text>
<text x="89.6" y="164.7">R3</text>
<text x="89.8" y="167.1">470</text>
<text x="102.4" y="162.1">10uF</text>
<text x="136.6" y="165.3">GND</text>
<text x="164.5" y="165.3">GND</text>
<text x="66.6" y="169.6">R</text>
<text x="73.1" y="171.7">GND</text>
<text x="90.8" y="172.5">D5</text>
<text x="97.2" y="169.2">GND</text>
<text x="123.9" y="169.9">R5</text>
<text x="124" y="172.3">10k</text>
<text x="62.9" y="179.3">GND</text>
<text x="90.7" y="174.8">LED</text>
<text x="85.8" y="181.9">GND</text>
<text x="120.1" y="181.9">GND</text>
</g>
<g font-size="1.8" fill="#0000c2">
<text x="135.9" y="43.2">I2C - per BMP280</text>
<text x="21.6" y="148.6">RS: 505-1609</text>
</g>
</svg>
